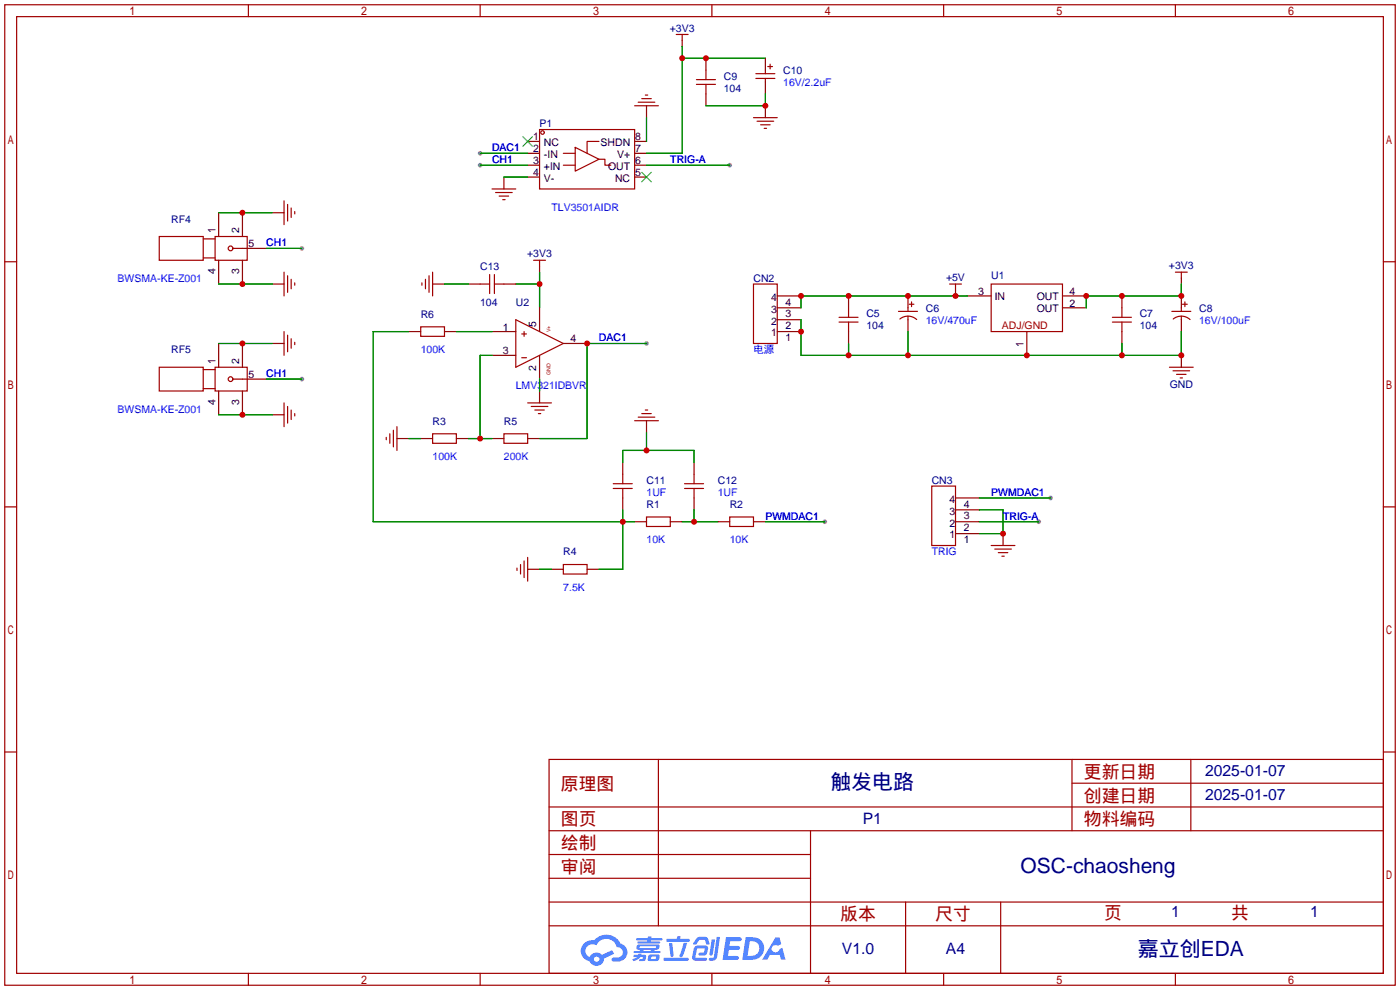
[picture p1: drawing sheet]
<svg xmlns="http://www.w3.org/2000/svg" width="299mm" height="212mm" viewBox="0 0 299 212" stroke-linecap="round" stroke-linejoin="round" font-family="sans-serif">
<g fill="#999">
<circle cx="102.6" cy="35.3" r=".51"/>
<circle cx="102.6" cy="32.8" r=".51"/>
<circle cx="64.5" cy="53.1" r=".51"/>
<circle cx="64.5" cy="81" r=".51"/>
<circle cx="176.3" cy="111.5" r=".51"/>
<circle cx="138.2" cy="73.4" r=".51"/>
<circle cx="156" cy="35.3" r=".51"/>
<circle cx="224.5" cy="106.4" r=".51"/>
<circle cx="222" cy="111.5" r=".51"/>
</g>
<g fill="none" stroke="#a10000" stroke-width=".25">
<path d="M1 1h297.2v209.6h-297.2zM3.6 3.6h292.1v204.4h-292.1zM53.1 1v2.6M102.6 1v2.6M152.1 1v2.6M201.7 1v2.6M251.2 1v2.6M1 55.9h2.6M295.7 55.9h2.5M1 108.3h2.6M295.7 108.3h2.5M1 160.7h2.6"/>
<path d="M117.3 162.3h178.4v45.7h-178.4zM117.3 177.5h178.4M117.3 172.5h178.4M140.7 162.3v35.6M173.2 177.5v30.5M229.1 162.3v15.2M229.1 167.4h66.6M254.5 162.3v15.2M295.7 160.7h2.5M117.3 182.6h55.9M117.3 197.9h178.4M117.3 192.8h178.4"/>
<path d="M117.3 187.7h55.9M193.5 192.8v15.2M213.9 192.8v15.2M53.1 208v2.6M102.6 208v2.6M152.1 208v2.6M201.7 208v2.6M251.2 208v2.6"/>
</g>
<g fill="#5487ff">
<path d="M155.2 200.3h2.6a.48 .48 0 0 1 .7 .4 .48 .48 0 0 1-.6 .4h-1.8l-.2 1.1h1.9a.43 .43 0 0 1 .4 .4 .43 .43 0 0 1-.5 .4h-1.9l-.2 1.3h1.7a.45 .45 0 0 1 .5 .2 .45 .45 0 0 1-.1 .6h-3.3z"/>
<path d="M165.7 200.3h.9l.4 1.5-.8 .3a.84 .84 0 0 0-1.2 .3 .84 .84 0 0 0 .4 1.1 .84 .84 0 0 0 1.1-.4l.1-.2 .6-.3 .7 2.5h-1l-.2-1h-2.1l-.6 1h-1.1z"/>
<path d="M152.1 200.8h.7l-.5 3.1a.36 .36 0 0 1-.3 .3 .36 .36 0 0 1-.4-.3z"/>
<path d="M153.2 200.2h.7l-.6 4.3a1.13 1.13 0 0 1-1.8 .6l.2-.4h.7l.2-.2z"/>
<path d="M148.9 200.6l.6-.4h1a.77 .77 0 0 1 .9 .5l.3 1-.2 .2h-.5l-.3-.9-.2-.2-1 .1-.7 1-.6-.1-.1-.2z"/>
<path d="M148.4 202.4l.6-.3h1.7a.81 .81 0 0 1 .7 .5 .81 .81 0 0 1-.2 .8 .81 .81 0 0 1-.9 .8h-.7a.32 .32 0 0 1-.3-.3 .32 .32 0 0 1 .4-.3h.7l.2-.9-1.6 .1-.4 1.8 2.2 .1a.32 .32 0 0 1 .3 .4 .32 .32 0 0 1-.4 .2h-2.2l-.5-.3-.1-.5z"/>
<path d="M141.9 204.7h5a.33 .33 0 0 1 .3 .3 .33 .33 0 0 1-.3 .3h-4.9l-.2-.1z"/>
<path d="M146.1 201.5h.8l-.7 2a.98 .98 0 0 1-.7 1.1l-.3-.3z"/>
<path d="M143 201.6h.7l.3 2.5a.34 .34 0 0 1-.3 .4 .34 .34 0 0 1-.4-.3z"/>
<path d="M142.5 200.7h2.1l.3-.6h.6l-.1 .6h1.7a.32 .32 0 0 1 .4 .3 .32 .32 0 0 1-.4 .3h-4.5l-.2-.2z"/>
<path d="M135.5 204.1h.9l.1-.3h.6v.3h.8a.82 .82 0 0 1-.5 1.3h-.8v-.4l.7-.1 .1-.3a.68 .68 0 0 0-1 .4l-1.1 .4-.1-.4 .9-.5h-.7z"/>
<path d="M136 200.5h2.4l.1-.3h.7v.3h2.2l.2 .3-.2 .2h-2.3v.2h1.8l.2 .3-.2 .1h-4.5l-.1-.4h2l.1-.2h-2.3l-.1-.2z"/>
<path d="M159.4 200.3l-.8 4.9h1.7a2.5 2.5 0 0 0 3-2.5 2.5 2.5 0 0 0-3.1-2.4zM160.3 201.1a1.61 1.61 0 0 1 2 1.5 1.61 1.61 0 0 1-1.8 1.7h-.7z"/>
<path d="M136.2 202a.55 .55 0 0 0-.2 .8 .55 .55 0 0 0 .7 .2l.1 .3h-1.3v.3l5.4 .1 .3-.2-.2-.2h-1.2l.2-.3a.7 .7 0 0 0 .8-.3 .7 .7 0 0 0 0-.8l-4.2-.1zM136.8 202.3l3.3-.1 .1 .1-.2 .3h-3.2zM137.5 203h1.7l-.2 .3h-1.4z"/>
<path d="M138.6 204.2a1.05 1.05 0 0 0 0 1.2 2.91 2.91 0 0 0 2.2-.2 .98 .98 0 0 0 0-1.2h-1.6zM139.2 204.5l.9-.1 .1 .4-.2 .2-.8-.1z"/>
<path d="M124.9 201.6a2.23 2.23 0 0 0-.7 2.3 2.23 2.23 0 0 0 1.8 1.6 1.58 1.58 0 0 0 1.8 .9 1.58 1.58 0 0 0 1.3-1.5l2.2-1.1-.5-.7-2.1 1a1.65 1.65 0 0 0-2.7 .4 1.45 1.45 0 0 1-.8-1.9 1.45 1.45 0 0 1 2-.7l.3 .1a2.3 2.3 0 0 1 2.3-1.3 2.3 2.3 0 0 1 2 1.7 1.12 1.12 0 0 1 1.3 1 1.12 1.12 0 0 1-1.1 1.2h-.7a.45 .45 0 0 0-.6 .4 .45 .45 0 0 0 .5 .5 2.21 2.21 0 0 0 2.2-.5 2.21 2.21 0 0 0 .5-2.3 2.13 2.13 0 0 0-1.3-1.1 3.3 3.3 0 0 0-5.6-.7l-1.1 .1zM127 205a.57 .57 0 0 1 1.1 0 .57 .57 0 0 1-1.1 0z"/>
</g>
<g fill="none" stroke="#a10000" stroke-width=".25">
<path d="M144.5 7.4h2.6M145.8 7.4v1.2M148.8 18h4.1M148.8 17h4.1M150.9 15v2M150.9 18v2.1M161.5 15.7h4.1M161.5 16.8h4.1M163.6 15v.7M163.6 16.8v.7M164.1 14.2h1M164.6 13.7v1"/>
<path d="M115.3 27.7h20.3v12.7h-20.3zM120.4 32.8h2.5M120.4 35.3h2.5M122.9 31.5l5.1 2.5-5.1 2.6zM128 34h1.3v1.3h1.3M128 30.2h-2.5v2.6M135.6 22.6h5.1M136.4 21.8h3.6M137.2 21.1h2M137.9 20.3h.5M161 25.1h5.1M161.8 25.9h3.6"/>
<path d="M162.6 26.7h2M163.3 27.4h.5M34 50.5h9.4v5.1h-9.4zM43.4 51.1h2.6M43.4 55.1h2.6M46 50.5h6.8v5.1h-6.8zM49.8 53.1h2M60.7 42.9v5.1M60.7 58.2v5M61.5 43.7v3.5M61.5 58.9v3.6M62.2 44.4v2.1"/>
<path d="M62.2 59.7v2M63 45.2v.5M90.9 59.7v2M91.7 58.9v3.6M92.5 58.2v5M104.6 58.7v4M105.2 40.4h5M105.7 58.7v4M105.9 41.1h3.6M106.7 41.9h2M107.4 42.7h.5M114 55.6h2.6"/>
<path d="M115.3 55.6v1.3M251.2 58.2h2.5M252.5 58.2v1.2M34 78.5h9.4v5.1h-9.4zM43.4 79h2.6M46 78.5h6.8v5.1h-6.8zM60.7 70.9v5M61.5 71.6v3.6M62.2 72.4v2M63 60.5v.5M63 73.2v.5M89.9 69.8h5.1v2.1h-5.1z"/>
<path d="M90.2 60.5v.5M102.6 60.7h2M105.7 60.7h2M110.2 68.3l10.2 5.1-10.2 5.1zM111.5 71.4h1M111.5 76.5h1M112 70.9v1M161 60.7h5.1v12.7h-5.1zM179.3 68.8h4.1M179.3 67.8h4.1M181.4 65.8v2M181.4 68.8v2.1"/>
<path d="M192 66.5h4.1M192.3 68.2a2.74 2.74 0 0 1 3.6 .1M194.1 65.8v.7M194.1 67.6v.7M194.3 65h1M194.8 64.5v1M202.9 60.7h2.6M204.2 60.7v1.3M211.8 60.7h15.3v10.2h-15.3zM237.7 68.8h4.1M237.7 67.8h4.1M239.8 65.8v2"/>
<path d="M239.8 68.8v2.1M249.9 78.5h5.1M250.4 66.5h4.1M250.7 79.2h3.6M250.7 68.2a2.74 2.74 0 0 1 3.6 .1M252.5 65.8v.7M252.5 67.6v.7M252.7 65h1M253.2 64.5v1M43.4 83.1h2.6M49.8 81h2M60.7 86.1v5.1"/>
<path d="M61.5 86.9v3.5M62.2 87.6v2.1M63 88.4v.5M82.5 93.5v.5M83.3 92.7v2M84.1 91.9v3.6M84.8 91.2v5.1M92.5 92.7h5v2h-5zM107.7 92.7h5.1v2h-5.1zM112.8 86.1h5.1M113.5 86.9h3.6M114.3 87.6h2"/>
<path d="M115.1 88.4h.5M135.6 89.9h5.1M136.4 89.2h3.6M137.2 88.4h2M137.9 87.6h.5M251.5 80h2M252.2 80.8h.5M112 119.9v3.5M112.8 119.1v5.1M131.1 104.4h4M131.1 103.4h4M133.1 101.3v2.1"/>
<path d="M133.1 104.4v2M138.2 110.5h5.1v2h-5.1zM146.3 104.4h4.1M146.3 103.4h4.1M148.3 101.3v2.1M148.3 104.4v2M156 110.5h5v2h-5zM199.1 103.9h5.1v12.7h-5.1zM211.8 116.6h5.1M212.6 117.3h3.6M213.4 118.1h2M214.1 118.9h.5"/>
<path d="M110.5 121.4v.5M111.3 120.6v2.1M120.4 120.6h5.1v2.1h-5.1z"/>
<circle cx="116" cy="28.3" r=".38"/>
<circle cx="49.3" cy="53.1" r=".51"/>
<circle cx="49.3" cy="81" r=".51"/>
</g>
<g fill="none" stroke="#870000" stroke-width=".25">
<path d="M145.8 8.6v1.3M150.9 12.4v2.6M163.6 12.4v2.6M163.6 17.5v2.6M107.7 37.8v2.6M112.8 30.2h2.5M112.8 32.8h2.5M112.8 35.3h2.5M112.8 37.8h2.5M135.6 30.2h2.6M135.6 32.8h2.6M135.6 35.3h2.6"/>
<path d="M135.6 37.8h2.6M138.2 22.6v2.5M150.9 20.1v2.5M163.6 22.6v2.5M46.7 45.5v5M46.7 55.6v5.1M51.8 45.5v5M51.8 55.6v5.1M51.8 53.1h5.1M58.2 45.5h2.5M115.3 56.9v1.3M252.5 59.4v1.3"/>
<path d="M46.7 73.4v5.1M51.8 73.4v5.1M58.2 60.7h2.5M58.2 73.4h2.5M87.4 70.9h2.5M92.5 60.7h2.5M95 70.9h2.5M100.1 60.7h2.5M105.2 70.9h5M105.2 75.9h5M107.7 60.7h2.5M115.3 65.8v5.1"/>
<path d="M115.3 75.9v5.1M120.4 73.4h5.1M166.1 70.9h5.1M166.1 63.2h5.1M166.1 65.8h5.1M166.1 68.3h5.1M181.4 63.2v2.6M181.4 70.9v2.5M194.1 63.2v2.6M194.1 68.3v2.6M204.2 62v1.2M206.8 63.2h5"/>
<path d="M219.5 70.9v5M227.1 63.2h5.1M227.1 65.8h5.1M239.8 63.2v2.6M239.8 70.9v2.5M252.5 63.2v2.6M252.5 68.3v2.6M252.5 75.9v2.6M46.7 83.6v5M51.8 83.6v5M51.8 81h5.1M58.2 88.6h2.5"/>
<path d="M84.8 93.7h2.6M89.9 93.7h2.6M97.5 93.7h2.6M105.2 93.7h2.5M112.8 93.7h2.5M115.3 83.6v2.5M133.1 98.8v2.5M138.2 89.9v2.6M148.3 98.8v2.5M133.1 106.4v2.6M135.6 111.5h2.6M143.3 111.5h2.5"/>
<path d="M148.3 106.4v2.6M153.4 111.5h2.6M161 111.5h2.6M204.2 111.5h5.1M204.2 114h5.1M204.2 109h5.1M204.2 106.4h5.1M214.4 114v2.6M112.8 121.7h2.5M117.9 121.7h2.5M125.5 121.7h2.5"/>
</g>
<path d="M111.8 29.2l2 2M113.8 29.2l-2 2M137.2 36.8l2 2.1M139.2 36.8l-2 2.1" fill="none" stroke="#3c3" stroke-width=".25"/>
<g fill="none" stroke="#008700" stroke-width=".25">
<path d="M145.8 9.9v22.9h-7.6M145.8 12.4h17.8M102.6 32.8h10.2M102.6 35.3h10.2M107.7 37.8h5.1M138.2 25.1v5.1M138.2 35.3h17.8M163.6 20.1v2.5h-12.7M46.7 45.5h11.5M56.9 53.1h7.6M115.3 58.2v7.6M46.7 60.7h11.5"/>
<path d="M46.7 73.4h11.5M87.4 70.9h-7.6v40.6h55.8M95 60.7h5.1M97.5 70.9h7.7M105.2 75.9h-2.6v17.8M110.2 60.7h5.1M138.2 73.4h-12.7v20.3h-10.2M171.2 68.3v7.6h81.3v-5M181.4 73.4v2.5M194.1 70.9v5M206.8 63.2h-35.6v2.6M239.8 73.4v2.5"/>
<path d="M252.5 60.7v2.5h-20.3v2.6M46.7 88.6h11.5M56.9 81h7.6M87.4 93.7h2.5M100.1 93.7h5.1M115.3 81v2.6M133.1 98.8v-2.5h15.2v2.5M138.2 92.5v3.8M133.1 109v12.7h-5.1M145.8 111.5h7.6M148.3 109v2.5M163.6 111.5h12.7"/>
<path d="M209.3 111.5h12.7M209.3 109h5.1v5h-5.1M209.3 106.4h15.2M115.3 121.7h2.6"/>
</g>
<g fill="#c00">
<circle cx="150.9" cy="12.4" r=".63"/>
<circle cx="145.8" cy="12.4" r=".63"/>
<circle cx="163.6" cy="22.6" r=".63"/>
<circle cx="51.8" cy="45.5" r=".63"/>
<circle cx="51.8" cy="60.7" r=".63"/>
<circle cx="51.8" cy="73.4" r=".63"/>
<circle cx="51.8" cy="88.6" r=".63"/>
<circle cx="148.3" cy="111.5" r=".63"/>
<circle cx="138.2" cy="96.3" r=".63"/>
<circle cx="115.3" cy="60.7" r=".63"/>
<circle cx="125.5" cy="73.4" r=".63"/>
<circle cx="133.1" cy="111.5" r=".63"/>
<circle cx="102.6" cy="93.7" r=".63"/>
<circle cx="204.2" cy="63.2" r=".63"/>
<circle cx="181.4" cy="63.2" r=".63"/>
<circle cx="194.1" cy="63.2" r=".63"/>
<circle cx="171.2" cy="63.2" r=".63"/>
<circle cx="232.2" cy="63.2" r=".63"/>
<circle cx="239.8" cy="63.2" r=".63"/>
<circle cx="252.5" cy="63.2" r=".63"/>
<circle cx="181.4" cy="75.9" r=".63"/>
<circle cx="194.1" cy="75.9" r=".63"/>
<circle cx="219.5" cy="75.9" r=".63"/>
<circle cx="239.8" cy="75.9" r=".63"/>
<circle cx="252.5" cy="75.9" r=".63"/>
<circle cx="171.2" cy="70.9" r=".63"/>
<circle cx="214.4" cy="114" r=".63"/>
</g>
<g font-size="4.5" fill="#000080">
<text x="177.5" y="168.7">触发电路</text>
<text x="218.1" y="186.5">OSC-chaosheng</text>
<text x="243.2" y="204.3">嘉立创EDA</text>
</g>
<g font-size="3.8" fill="#a00000">
<text x="231.6" y="166.2">更新日期</text>
<text x="119.9" y="168.8">原理图</text>
<text x="231.6" y="171.3">创建日期</text>
<text x="119.9" y="176.4">图页</text>
<text x="231.6" y="176.4">物料编码</text>
<text x="119.9" y="181.5">绘制</text>
<text x="119.9" y="186.6">审阅</text>
<text x="179.6" y="196.7">版本</text>
<text x="199.9" y="196.7">尺寸</text>
<text x="236" y="196.5">页</text>
<text x="263.1" y="196.5">共</text>
</g>
<g font-size="3.4" fill="#000080">
<text x="257.6" y="165.9">2025-01-07</text>
<text x="257.6" y="170.9">2025-01-07</text>
<text x="184.4" y="176">P1</text>
<text x="250.3" y="196.1">1</text>
<text x="280" y="196.1">1</text>
<text x="179.9" y="204">V1.0</text>
<text x="202.2" y="204">A4</text>
</g>
<g font-size="2.2" fill="#000080">
<text x="143.1" y="6.8">+3V3</text>
<text x="154.7" y="17">C9</text>
<text x="167.4" y="15.8">C10</text>
<text x="154.7" y="19.6">104</text>
<text x="115.3" y="27.2">P1</text>
<text x="36.6" y="47.6">RF4</text>
<text x="102.6" y="57.7">C13</text>
<text x="112.7" y="55">+3V3</text>
<text x="211.8" y="59.7">U1</text>
<text x="249.8" y="57.6">+3V3</text>
<text x="102.6" y="65.3">104</text>
<text x="110.2" y="65.3">U2</text>
<text x="161" y="60.3">CN2</text>
<text x="202.2" y="60.1">+5V</text>
<text x="89.9" y="67.9">R6</text>
<text x="185.2" y="67.8">C5</text>
<text x="185.2" y="70.4">104</text>
<text x="197.9" y="66.6">C6</text>
<text x="243.6" y="67.8">C7</text>
<text x="243.6" y="70.4">104</text>
<text x="256.3" y="66.6">C8</text>
<text x="36.6" y="75.5">RF5</text>
<text x="250" y="83">GND</text>
<text x="92.5" y="90.7">R3</text>
<text x="107.7" y="90.7">R5</text>
<text x="138.2" y="103.4">C11</text>
<text x="153.4" y="103.4">C12</text>
<text x="199.1" y="103.4">CN3</text>
<text x="138.2" y="108.5">R1</text>
<text x="156" y="108.5">R2</text>
<text x="120.4" y="118.7">R4</text>
</g>
<g font-size="2.2" fill="#00f">
<text x="167.4" y="18.3">16V/2.2uF</text>
<text x="105.2" y="34.9">CH1</text>
<text x="105.2" y="32.3">DAC1</text>
<text x="143.3" y="34.9">TRIG-A</text>
<text x="117.9" y="45">TLV3501AIDR</text>
<text x="56.9" y="52.6">CH1</text>
<text x="25.1" y="60.3">BWSMA-KE-Z001</text>
<text x="197.9" y="69.1">16V/470uF</text>
<text x="256.3" y="69.1">16V/100uF</text>
<text x="89.9" y="75.5">100K</text>
<text x="128" y="73">DAC1</text>
<text x="161" y="75.5">电源</text>
<text x="56.9" y="80.6">CH1</text>
<text x="110.2" y="83.1">LMV321IDBVR</text>
<text x="25.1" y="88.2">BWSMA-KE-Z001</text>
<text x="92.5" y="98.4">100K</text>
<text x="107.7" y="98.4">200K</text>
<text x="138.2" y="106">1UF</text>
<text x="153.4" y="106">1UF</text>
<text x="211.8" y="106">PWMDAC1</text>
<text x="163.6" y="111.1">PWMDAC1</text>
<text x="214.4" y="111.1">TRIG-A</text>
<text x="138.2" y="116.1">10K</text>
<text x="156" y="116.1">10K</text>
<text x="199.1" y="118.7">TRIG</text>
<text x="120.4" y="126.3">7.5K</text>
</g>
<g font-size="2.2">
<text x="113.9" y="30">1</text>
<text x="113.9" y="32.6">2</text>
<text x="113.9" y="35.1">3</text>
<text x="116.3" y="31.3">NC</text>
<text x="116.3" y="33.8">-IN</text>
<text x="128.3" y="31.3">SHDN</text>
<text x="131.9" y="33.8">V+</text>
<text x="135.8" y="35.1">6</text>
<text x="135.8" y="32.6">7</text>
<text x="135.8" y="30">8</text>
<text x="113.9" y="37.6">4</text>
<text x="116.3" y="36.4">+IN</text>
<text x="116.3" y="38.9">V-</text>
<text x="130" y="36.4">OUT</text>
<text x="131.5" y="38.9">NC</text>
<text x="135.8" y="37.6">5</text>
<text x="46" y="49.8" transform="rotate(-90 46 49.8)">1</text>
<text x="51.1" y="49.8" transform="rotate(-90 51.1 49.8)">2</text>
<text x="53.1" y="52.9">5</text>
<text x="46" y="58.6" transform="rotate(-90 46 58.6)">4</text>
<text x="51.1" y="58.6" transform="rotate(-90 51.1 58.6)">3</text>
<text x="164.8" y="64.3">4</text>
<text x="167.9" y="65.3">4</text>
<text x="209.1" y="63">3</text>
<text x="212.6" y="64">IN</text>
<text x="221.6" y="64">OUT</text>
<text x="228.6" y="63">4</text>
<text x="228.6" y="65.6">2</text>
<text x="107.5" y="70.7">1</text>
<text x="114.6" y="69.8" transform="rotate(-90 114.6 69.8)">5</text>
<text x="164.8" y="71.9">1</text>
<text x="164.8" y="69.4">2</text>
<text x="164.8" y="66.8">3</text>
<text x="167.9" y="70.4">2</text>
<text x="167.9" y="67.8">3</text>
<text x="221.6" y="66.6">OUT</text>
<text x="46" y="77.7" transform="rotate(-90 46 77.7)">1</text>
<text x="51.1" y="77.7" transform="rotate(-90 51.1 77.7)">2</text>
<text x="107.5" y="75.7">3</text>
<text x="121.9" y="73.2">4</text>
<text x="167.9" y="72.9">1</text>
<text x="218.8" y="74.1" transform="rotate(-90 218.8 74.1)">1</text>
<text x="53.1" y="80.8">5</text>
<text x="114.6" y="79.2" transform="rotate(-90 114.6 79.2)">2</text>
<text x="46" y="86.6" transform="rotate(-90 46 86.6)">4</text>
<text x="51.1" y="86.6" transform="rotate(-90 51.1 86.6)">3</text>
<text x="202.9" y="107.5">4</text>
<text x="202.9" y="112.5">2</text>
<text x="202.9" y="110">3</text>
<text x="206" y="113.6">2</text>
<text x="206" y="111">3</text>
<text x="206" y="108.5">4</text>
<text x="202.9" y="115.1">1</text>
<text x="206" y="116.1">1</text>
</g>
<text font-size="2.2" fill="#a00000" x="214.1" y="70.3">ADJ/GND</text>
<g font-size="1.1" fill="#a00000">
<text x="117.6" y="71" transform="rotate(-90 117.6 71)">V+</text>
<text x="117.6" y="80.2" transform="rotate(-90 117.6 80.2)">GND</text>
</g>
</svg>
